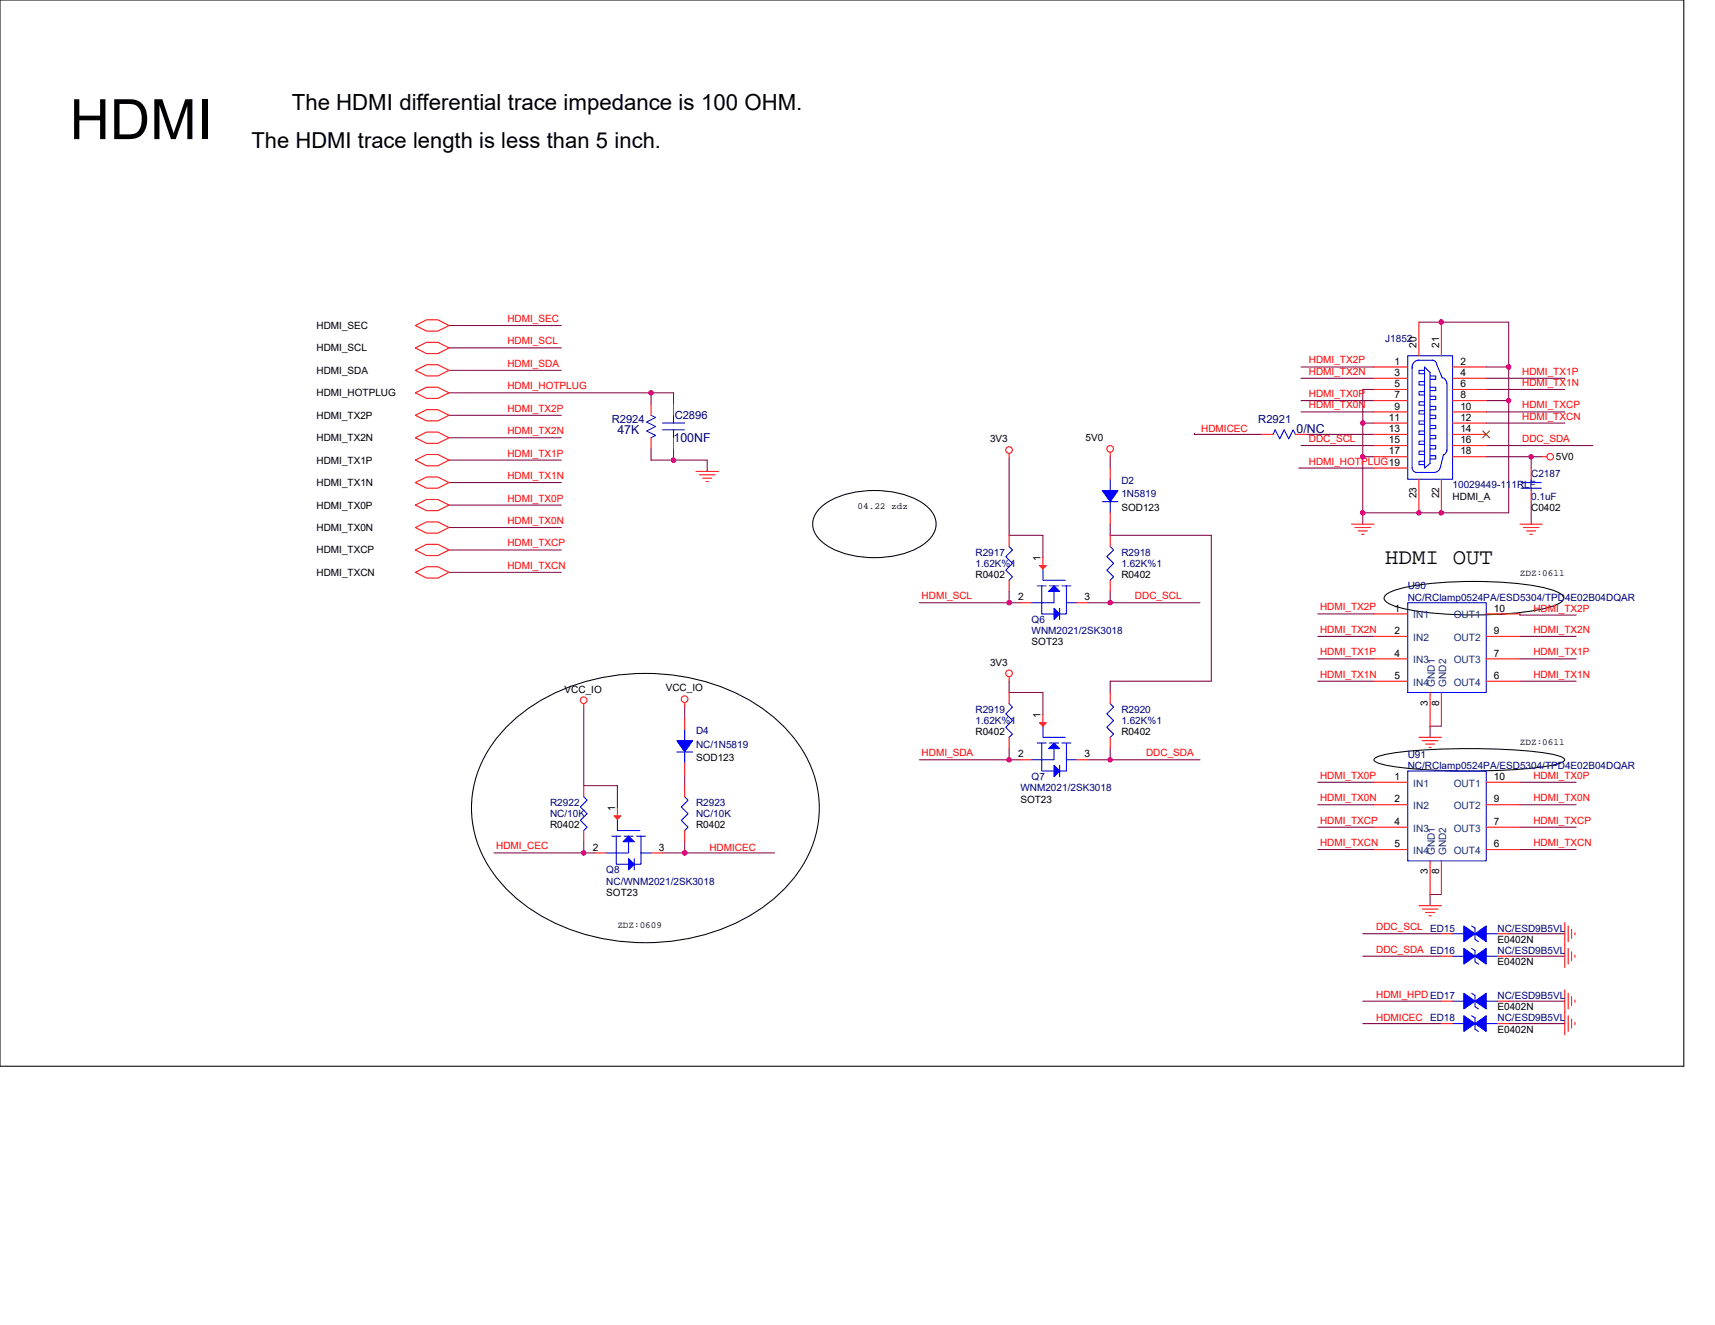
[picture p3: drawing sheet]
<svg xmlns="http://www.w3.org/2000/svg" width="279mm" height="216mm" viewBox="0 0 279 216" stroke-linecap="round" stroke-linejoin="round" font-family="sans-serif">
<path d="M0 0h274.3v173.7h-274.3zM133.8 82.6a13.2 13.2 0 0 1 8.7-2.7 13.2 13.2 0 0 1 8.6 2.7 3.5 3.5 0 0 1 0 5.6 13.2 13.2 0 0 1-8.6 2.7 13.1 13.1 0 0 1-8.7-2.7 3.5 3.5 0 0 1 0-5.6zM225.6 97.1a4.7 4.7 0 0 1 2.5-1.2 62.5 62.5 0 0 1 24 0 4.7 4.7 0 0 1 2.5 1.2l.1 .4a2.1 2.1 0 0 1-1.7 1.3 49.5 49.5 0 0 1-14.7 1.4 41.3 41.3 0 0 1-11.1-1.4 2.1 2.1 0 0 1-1.7-1.3zM82.3 118.7a31.5 31.5 0 0 1 22.8-9 31.6 31.6 0 0 1 22.9 9 18.1 18.1 0 0 1 0 25.9 31.6 31.6 0 0 1-22.9 9 31.5 31.5 0 0 1-22.8-9 18.1 18.1 0 0 1 0-25.9zM224 123.6a12.6 12.6 0 0 1 5.1-1.2 108.7 108.7 0 0 1 23 .4 6.4 6.4 0 0 1 2.7 .8l.1 .2a2.27 2.27 0 0 1-1.8 .9 99.8 99.8 0 0 1-24 .5l-2.5-.4a6.5 6.5 0 0 1-2.6-.8l-.2-.2z" fill="none" stroke="#000" stroke-width=".17"/>
<g fill="none" stroke="#800040" stroke-width=".17">
<path d="M73.2 53h18.2M73.2 56.7h18.2M212 59.8h11.8M231.2 52.5h14.6v7.3M242.1 59.8h3.7M245.8 59.8v5.5M73.2 64h32.9M73.2 60.3h18.2M73.2 67.7h18.2M73.2 71.3h18.2M73.2 75h18.2M73.2 78.6h18.2"/>
<path d="M106.1 64v1.8M106.1 73.2v1.8h3.6M106.1 64h3.6v1.8M109.7 73.2v1.8h5.5v1.8M164.4 74.6v12.6h5.5v3.7M180.9 74.4v1.9M194.6 70.6v.2h10.9M211.6 76.3h12.2M212 61.6h11.8M212 65.3h11.8M212 67.1h11.8M212 72.6h11.8"/>
<path d="M212.9 70.8h10.9M222 68.9h1.8M222 74.4h1.8M222 68.9v5.5M222 74.4v9.2M223.8 63.5h-1.8v5.4M242.1 65.3h3.7M242.1 74.4h7.3M242.1 72.6h17.4M242.1 61.6h12.8M242.1 63.5h12.8M242.1 67.1h12.8"/>
<path d="M242.1 68.9h12.8M245.8 65.3v18.3h-23.8M249.4 74.4h1.9M249.4 74.4v1.9M73.2 82.3h18.2M73.2 86h18.2M73.2 89.6h18.2M73.2 93.3h18.2M149.8 98.2h14.6M164.4 98.2h1.8M164.4 96.4v1.8M177.2 98.2h3.7"/>
<path d="M180.9 85.4v1.8h16.4v23.8h-16.4v1.8M180.9 96.4v1.8M180.9 98.2h14.6M222 83.6v1.8M249.4 81.7v3.7M95.1 115.4v12.6h5.5v3.7M111.5 115.2v1.9M164.4 111v1.8h5.5v3.7M214.7 100h9.1M214.7 103.7h9.1M214.7 107.4h9.1M214.7 111h9.1"/>
<path d="M234.8 118.3h-1.8v1.8M247.6 103.7h9.2M247.6 107.4h9.2M247.6 111h9.2M247.6 100v.2h9.2M80.5 139h14.6M95.1 137.2v1.8M95.1 139h1.8M107.9 139h3.6M111.5 139h14.7M111.5 126.2v1.8M111.5 137.2v1.8"/>
<path d="M149.8 123.8h14.6M164.4 122v1.8M164.4 123.8h1.8M177.2 123.8h3.7M180.9 122v1.8M180.9 123.8h14.6M214.7 127.5h9.1M214.7 131.1h9.1M214.7 134.8h9.1M214.7 138.4h9.1M247.6 127.5h9.2M247.6 131.1h9.2"/>
<path d="M247.6 134.8h9.2M247.6 138.4h9.2M222 152.1h12.8M222 155.8h12.8M234.8 145.8h-1.8v1.8M245.8 152.1h9.1M245.8 155.8h9.1M222 163.1h12.8M222 166.8h12.8M245.8 163.1h9.1M245.8 166.8h9.1"/>
</g>
<g fill="#f0f" stroke="#f0f" stroke-width=".17">
<circle cx="234.8" cy="52.5" r=".36"/>
<circle cx="245.8" cy="59.8" r=".36"/>
<circle cx="222" cy="68.9" r=".36"/>
<circle cx="245.8" cy="65.3" r=".36"/>
<circle cx="222" cy="83.6" r=".36"/>
<circle cx="222" cy="74.4" r=".36"/>
<circle cx="249.4" cy="74.4" r=".36"/>
<circle cx="231.1" cy="83.6" r=".36"/>
<circle cx="234.8" cy="83.6" r=".36"/>
<circle cx="180.9" cy="98.2" r=".36"/>
<circle cx="164.4" cy="98.2" r=".36"/>
<circle cx="164.4" cy="123.8" r=".36"/>
<circle cx="180.9" cy="123.8" r=".36"/>
<circle cx="111.5" cy="139" r=".36"/>
<circle cx="95.1" cy="139" r=".36"/>
<circle cx="106.1" cy="64" r=".35"/>
<circle cx="109.7" cy="75" r=".36"/>
</g>
<g fill="none" stroke="#f00" stroke-width=".17">
<path d="M67.7 53l1.8-.9h1.8l1.9 .9-1.9 1h-1.8zM67.7 56.7l1.8-.9h1.8l1.9 .9-1.9 .9h-1.8zM223.8 59.8h5.5M231.2 52.5v5.5M234.8 52.5v5.5M236.6 59.8h5.5M67.7 60.3l1.8-.9h1.8l1.9 .9-1.9 1h-1.8zM67.7 64l1.8-.9h1.8l1.9 .9-1.9 .9h-1.8zM67.7 67.7l1.8-.9h1.8l1.9 .9-1.9 .9h-1.8zM67.7 71.3l1.8-.9h1.8l1.9 .9-1.9 .9h-1.8zM67.7 75l1.8-.9h1.8l1.9 .9-1.9 .9h-1.8zM67.7 78.6l1.8-.9h1.8l1.9 .9-1.9 .9h-1.8z"/>
<path d="M106.1 65.8v1.9M106.1 71.3v1.9M109.7 65.8v1.9M109.7 71.3v1.9M113.4 76.8h3.7M113.9 77.4h2.6M114.5 77.9h1.5M115 78.5h.4M164.4 73.9v.7M180.9 73.7v.7M180.9 76.3v1.8M205.5 70.8h1.9"/>
<path d="M211.1 70.8h1.8M223.8 61.6h5.5M223.8 63.5h5.5M223.8 65.3h5.5M223.8 67.1h5.5M223.8 68.9h5.5M223.8 70.8h5.5M223.8 72.6h5.5M223.8 74.4h5.5M223.8 76.3h5.5M231.2 78.1v5.5M234.8 78.1v5.5"/>
<path d="M236.6 61.6h5.5M236.6 63.5h5.5M236.6 65.3h5.5M236.6 67.1h5.5M236.6 68.9h5.5M236.6 70.8h5.5M236.6 72.6h5.5M236.6 74.4h5.5M249.4 79.9v1.8M249.4 76.3v1.8M251.3 74.4h.7M67.7 82.3l1.8-.9h1.8l1.9 .9-1.9 .9h-1.8z"/>
<path d="M67.7 86l1.8-1h1.8l1.9 1-1.9 .9h-1.8zM67.7 89.6l1.8-.9h1.8l1.9 .9-1.9 .9h-1.8zM67.7 93.3l1.8-.9h1.8l1.9 .9-1.9 .9h-1.8zM164.4 87.2v1.9M164.4 94.6v1.8M166.2 98.2h1.9M169.9 90.9v1.8M175.4 98.2h1.8M180.9 83.6v1.8M180.9 87.2v1.9M180.9 94.6v1.8M220.2 85.4h3.6"/>
<path d="M220.7 86h2.6M221.3 86.5h1.5M221.8 87.1h.4M247.6 85.4h3.7M248.2 86h2.5M248.7 86.5h1.5M249.3 87.1h.3M95.1 114.7v.7M111.5 114.5v.7M111.5 117.1v1.8M164.4 112.8v1.9M164.4 110.3v.7"/>
<path d="M169.9 116.5v1.8M180.9 112.8v1.9M223.8 100h5.5M223.8 103.7h5.5M223.8 107.4h5.5M223.8 111h5.5M233 112.8v5.5M234.8 112.8v5.5M242.1 111h5.5M242.1 107.4h5.5M242.1 103.7h5.5M242.1 100h5.5"/>
<path d="M95.1 128v1.8M95.1 135.3v1.9M96.9 139h1.9M100.6 131.7v1.8M106.1 139h1.8M111.5 124.4v1.8M111.5 128v1.8M111.5 135.3v1.9M164.4 120.1v1.9M166.2 123.8h1.9M175.4 123.8h1.8M180.9 120.1v1.9"/>
<path d="M223.8 127.5h5.5M223.8 131.1h5.5M223.8 134.8h5.5M223.8 138.4h5.5M231.2 120.1h3.6M231.7 120.7h2.6M232.3 121.2h1.4M232.8 121.8h.4M242.1 138.4h5.5M242.1 134.8h5.5M242.1 131.1h5.5M242.1 127.5h5.5"/>
<path d="M231.2 147.6h3.6M231.7 148.1h2.6M232.3 148.7h1.4M232.8 149.2h.4M233 140.3v5.5M234.8 155.8h1.8M234.8 152.1h1.8M234.8 140.3v5.5M244 155.8h1.8M244 152.1h1.8M254.9 150.3v7.3M255.5 150.9v2.5"/>
<path d="M255.5 154.5v2.6M256 151.4v1.5M256 155.1v1.4M256.6 152v.3M256.6 155.6v.4M234.8 163.1h1.8M234.8 166.8h1.8M244 163.1h1.8M244 166.8h1.8M254.9 161.3v7.3M255.5 161.8v2.6M255.5 165.5v2.6"/>
<path d="M256 162.4v1.5M256 166.1v1.4M256.6 162.9v.4M256.6 166.6v.4"/>
<circle cx="164.4" cy="73.3" r=".54"/>
<circle cx="180.9" cy="73.1" r=".54"/>
<circle cx="252.6" cy="74.4" r=".54"/>
<circle cx="95.1" cy="114.1" r=".54"/>
<circle cx="111.5" cy="113.9" r=".54"/>
<circle cx="164.4" cy="109.7" r=".54"/>
</g>
<g fill="none" stroke="#00f" stroke-width=".17">
<path d="M229.3 58h7.3v20.1h-7.3zM230.1 59.8v16.4a.72 .72 0 0 0 .5 .7M231 58.7h2.4M231.1 58.7a1.11 1.11 0 0 0-1 1.3M232.1 59.8l.9 .9v14.8l-.9 .8zM233.3 58.7a.71 .71 0 0 1 .8 .7l.9 2.2M106.1 71.3h.1M106.1 67.7h.1M106.1 67.7l.7 .3-1.5 .8 1.5 .7-1.5 .7 1.5 .8-.7 .3M107.9 70h3.6M107.9 68.9h3.6M109.7 70v1.3"/>
<path d="M109.7 67.7v1.2M180.9 78.1v1.8M207.4 70.8h.1M211.1 70.8l-.4-.8-.7 1.5-.8-1.5-.7 1.5-.7-1.5-.4 .8M211.1 70.8h.1M232.1 60.3h-.9v.6h.9M232.1 62.2h-.9v.5h.9M232.1 63.8h-.9v.6h.9M232.1 65.5h-.9v.5h.9M232.1 66.9h-.9v.6h.9M232.1 68.6h-.9v.5h.9M232.1 70.2h-.9v.6h.9"/>
<path d="M232.1 71.9h-.9v.5h.9M232.1 73.5h-.9v.6h.9M232.1 75.2h-.9v.5h.9M233 61.3h.9v.5h-.9M233 63.1h.9v.5h-.9M233 64.6h.9v.5h-.9M233 66.2h.9v.6h-.9M233 67.7h.9v.5h-.9M233 69.3h.9v.5h-.9M233 71h.9v.5h-.9M233 72.6h.9v.6h-.9M233 74.3h.9v.5h-.9"/>
<path d="M234.6 76.2a.93 .93 0 0 1-.9 .8h-3.1M235 61.5a1.11 1.11 0 0 1 .7 1M235.2 74.1l-.6 2.2M235.7 73.3a.98 .98 0 0 1-.6 .9M235.7 62.5v11M247.8 78.6h3.3M247.8 79.5h3.3M249.4 79.5v.4M249.4 78.1v.5M164.4 89.1l.6 .5-1.1 1.1 1.1 1.1-1.1 1.1 1.1 1.1-.6 .6M169 95.5h1.4M169.7 95.5v4.5h2"/>
<path d="M169.9 92.7v1.9h3.6M171 95.5h1.5M171.7 96.4v1.8h-3.6M172.6 99.1v1.8M173 95.5h1.5M173.7 98.2h1.7M173.7 95.5v4.5h-1.1M179.6 81.7h2.5M180.9 81.7v1.9M180.9 89.1l.5 .5-1.1 1.1 1.1 1.1-1.1 1.1 1.1 1.1-.5 .6M229.3 98.2h12.8v14.6h-12.8zM111.5 118.9v1.8"/>
<path d="M164.4 114.7l.6 .5-1.1 1.1 1.1 1.1-1.1 1.1 1.1 1.1-.6 .5M169.9 118.3v1.8h3.6M180.9 114.7l.5 .5-1.1 1.1 1.1 1.1-1.1 1.1 1.1 1.1-.5 .5M95.1 129.8l.6 .6-1.1 1.1 1.1 1.1-1.1 1.1 1.1 1.1-.6 .5M99.7 136.2h1.4M100.4 136.2v4.6h2M100.6 133.5v1.8h3.6M101.7 136.2h1.4M102.4 137.2v1.8h-3.6M103.3 139.9v1.8M103.7 136.2h1.5M104.4 139h1.7"/>
<path d="M104.4 136.2v4.6h-1.1M110.3 122.5h2.5M111.5 122.5v1.9M111.5 129.8l.6 .6-1.1 1.1 1.1 1.1-1.1 1.1 1.1 1.1-.6 .5M169 121.1h1.4M169.7 121.1v4.5h2M171 121.1h1.5M171.7 122v1.8h-3.6M172.6 124.7v1.9M173 121.1h1.5M173.7 123.8h1.7M173.7 121.1v4.5h-1.1"/>
<path d="M229.3 125.6h12.8v14.7h-12.8zM236.6 155.8h1.9M236.6 152.1h1.9M239.8 154.5l.5 .4v1.8l.6 .4M239.8 150.9l.5 .3v1.9l.6 .3M242.1 155.8h1.9M242.1 152.1h1.9M236.6 163.1h1.9M236.6 166.8h1.9M239.8 161.8l.5 .4v1.8l.6 .4M239.8 165.5l.5 .4v1.8l.6 .4M242.1 163.1h1.9"/>
<path d="M242.1 166.8h1.9"/>
</g>
<g fill="#00f" stroke="#00f" stroke-width=".17">
<path d="M179.6 79.9h2.5l-1.2 1.8z" fill-rule="evenodd"/>
<path d="M102.4 136.2l.9 1h-1.8z" fill-rule="evenodd"/>
<path d="M102.4 139.9l.9 .9-.9 .9z" fill-rule="evenodd"/>
<path d="M238.5 154.5l1.8 1.3-1.8 1.3z" fill-rule="evenodd"/>
<path d="M240.3 155.8l1.8-1.3v2.6z" fill-rule="evenodd"/>
<path d="M171.7 121.1l.9 .9h-1.8z" fill-rule="evenodd"/>
<path d="M171.7 124.7l.9 .9-.9 1z" fill-rule="evenodd"/>
<path d="M171.7 95.5l.9 .9h-1.8z" fill-rule="evenodd"/>
<path d="M171.7 99.1l.9 .9-.9 .9z" fill-rule="evenodd"/>
<path d="M110.3 120.7h2.5l-1.3 1.8z" fill-rule="evenodd"/>
<path d="M238.5 161.8l1.8 1.3-1.8 1.3z" fill-rule="evenodd"/>
<path d="M240.3 163.1l1.8-1.3v2.6z" fill-rule="evenodd"/>
<path d="M238.5 165.5l1.8 1.3-1.8 1.3z" fill-rule="evenodd"/>
<path d="M240.3 166.8l1.8-1.3v2.6z" fill-rule="evenodd"/>
<path d="M238.5 150.9l1.8 1.2-1.8 1.3z" fill-rule="evenodd"/>
<path d="M240.3 152.1l1.8-1.2v2.5z" fill-rule="evenodd"/>
</g>
<g fill="#f00" stroke="#f00" stroke-width=".17">
<path d="M100 132.9h1.1l-.5 .6z"/>
<path d="M169.4 117.8h1.1l-.6 .5z"/>
<path d="M169.4 92.2h1.1l-.6 .5z"/>
</g>
<path d="M241.6 70.2l1.1 1.2M242.7 70.2l-1.1 1.2" fill="none" stroke="#804000" stroke-width=".16"/>
<text font-size="9.1" x="11.3" y="22.7">HDMI</text>
<g font-size="3.6">
<text x="47.5" y="17.9">The HDMI differential trace impedance is 100 OHM.</text>
<text x="41" y="24">The HDMI trace length is less than 5 inch.</text>
<text x="225.7" y="92">HDMI OUT</text>
</g>
<g font-size="2" fill="#000080">
<text x="100.6" y="70.7">47K</text>
<text x="211.2" y="70.6">0/NC</text>
<text x="109.7" y="72">100NF</text>
</g>
<g font-size="1.8" fill="#000080">
<text x="99.7" y="68.9">R2924</text>
<text x="109.9" y="68.2">C2896</text>
<text x="205" y="68.9">R2921</text>
</g>
<g font-size="1.7">
<text x="227.2" y="59.4">1</text>
<text x="230.8" y="56.7" transform="rotate(-90 230.8 56.7)">20</text>
<text x="234.4" y="56.7" transform="rotate(-90 234.4 56.7)">21</text>
<text x="237.9" y="59.4">2</text>
<text x="227.2" y="61.3">3</text>
<text x="227.2" y="63.1">5</text>
<text x="227.2" y="64.9">7</text>
<text x="237.9" y="61.3">4</text>
<text x="237.9" y="63.1">6</text>
<text x="237.9" y="64.9">8</text>
<text x="226.3" y="68.6">11</text>
<text x="226.3" y="70.4">13</text>
<text x="227.2" y="66.7">9</text>
<text x="237.9" y="66.7">10</text>
<text x="237.9" y="68.6">12</text>
<text x="237.9" y="70.4">14</text>
<text x="226.3" y="72.2">15</text>
<text x="226.3" y="74">17</text>
<text x="237.9" y="72.2">16</text>
<text x="237.9" y="74">18</text>
<text x="230.8" y="81.2" transform="rotate(-90 230.8 81.2)">23</text>
<text x="234.4" y="81.2" transform="rotate(-90 234.4 81.2)">22</text>
<text x="169.5" y="91.4" transform="rotate(-90 169.5 91.4)">1</text>
<text x="165.9" y="97.8">2</text>
<text x="176.7" y="97.8">3</text>
<text x="227.2" y="99.7">1</text>
<text x="243.4" y="99.7">10</text>
<text x="227.2" y="103.3">2</text>
<text x="227.2" y="107">4</text>
<text x="243.4" y="107">7</text>
<text x="243.4" y="103.3">9</text>
<text x="227.2" y="110.6">5</text>
<text x="243.4" y="110.6">6</text>
<text x="169.5" y="117.1" transform="rotate(-90 169.5 117.1)">1</text>
<text x="232.6" y="115" transform="rotate(-90 232.6 115)">3</text>
<text x="234.4" y="115" transform="rotate(-90 234.4 115)">8</text>
<text x="165.9" y="123.4">2</text>
<text x="176.7" y="123.4">3</text>
<text x="227.2" y="127.1">1</text>
<text x="227.2" y="130.7">2</text>
<text x="243.4" y="130.7">9</text>
<text x="243.4" y="127.1">10</text>
<text x="100.2" y="132.2" transform="rotate(-90 100.2 132.2)">1</text>
<text x="227.2" y="134.4">4</text>
<text x="243.4" y="134.4">7</text>
<text x="96.6" y="138.6">2</text>
<text x="107.3" y="138.6">3</text>
<text x="227.2" y="138">5</text>
<text x="232.6" y="142.5" transform="rotate(-90 232.6 142.5)">3</text>
<text x="234.4" y="142.5" transform="rotate(-90 234.4 142.5)">8</text>
<text x="243.4" y="138">6</text>
</g>
<g font-size="1.7" fill="#004080">
<text x="230.3" y="100.8">IN1</text>
<text x="236.8" y="100.8">OUT1</text>
<text x="230.3" y="104.4">IN2</text>
<text x="236.8" y="104.4">OUT2</text>
<text x="230.3" y="108.1">IN3</text>
<text x="230.3" y="111.7">IN4</text>
<text x="233.7" y="111.9" transform="rotate(-90 233.7 111.9)">GND1</text>
<text x="235.6" y="111.9" transform="rotate(-90 235.6 111.9)">GND2</text>
<text x="236.8" y="111.7">OUT4</text>
<text x="236.8" y="108.1">OUT3</text>
<text x="230.3" y="128.2">IN1</text>
<text x="230.3" y="131.9">IN2</text>
<text x="236.8" y="131.9">OUT2</text>
<text x="236.8" y="128.2">OUT1</text>
<text x="230.3" y="135.5">IN3</text>
<text x="236.8" y="135.5">OUT3</text>
<text x="230.3" y="139.2">IN4</text>
<text x="233.7" y="139.4" transform="rotate(-90 233.7 139.4)">GND1</text>
<text x="235.6" y="139.4" transform="rotate(-90 235.6 139.4)">GND2</text>
<text x="236.8" y="139.2">OUT4</text>
</g>
<g font-size="1.6">
<text x="51.6" y="53.6">HDMI_SEC</text>
<text x="51.6" y="57.3">HDMI_SCL</text>
<text x="51.6" y="60.9">HDMI_SDA</text>
<text x="51.6" y="64.6">HDMI_HOTPLUG</text>
<text x="51.6" y="68.2">HDMI_TX2P</text>
<text x="51.6" y="71.9">HDMI_TX2N</text>
<text x="176.8" y="71.9">5V0</text>
<text x="51.6" y="75.5">HDMI_TX1P</text>
<text x="161.3" y="72.1">3V3</text>
<text x="253.5" y="75">5V0</text>
<text x="51.6" y="79.2">HDMI_TX1N</text>
<text x="51.6" y="82.9">HDMI_TX0P</text>
<text x="182.7" y="83.2">SOD123</text>
<text x="236.6" y="81.4">HDMI_A</text>
<text x="249.4" y="83.2">C0402</text>
<text x="51.6" y="86.5">HDMI_TX0N</text>
<text x="51.6" y="90.2">HDMI_TXCP</text>
<text x="51.6" y="93.8">HDMI_TXCN</text>
<text x="158.9" y="94.2">R0402</text>
<text x="182.7" y="94.2">R0402</text>
<text x="168.1" y="105.2">SOT23</text>
<text x="92" y="112.9">VCC_IO</text>
<text x="108.5" y="112.7">VCC_IO</text>
<text x="161.3" y="108.5">3V3</text>
<text x="158.9" y="119.8">R0402</text>
<text x="182.7" y="119.8">R0402</text>
<text x="113.4" y="124">SOD123</text>
<text x="166.2" y="130.8">SOT23</text>
<text x="89.6" y="135">R0402</text>
<text x="113.4" y="135">R0402</text>
<text x="98.8" y="146">SOT23</text>
<text x="244" y="153.6">E0402N</text>
<text x="244" y="157.3">E0402N</text>
<text x="244" y="164.6">E0402N</text>
<text x="244" y="168.3">E0402N</text>
</g>
<g font-size="1.6" fill="#f00">
<text x="82.7" y="52.5">HDMI_SEC</text>
<text x="82.7" y="56.1">HDMI_SCL</text>
<text x="82.7" y="59.8">HDMI_SDA</text>
<text x="213.2" y="59.2">HDMI_TX2P</text>
<text x="82.7" y="63.4">HDMI_HOTPLUG</text>
<text x="213.2" y="61.1">HDMI_TX2N</text>
<text x="213.2" y="64.7">HDMI_TX0P</text>
<text x="248" y="61.1">HDMI_TX1P</text>
<text x="248" y="62.9">HDMI_TX1N</text>
<text x="82.7" y="67.1">HDMI_TX2P</text>
<text x="82.7" y="70.8">HDMI_TX2N</text>
<text x="195.7" y="70.4">HDMICEC</text>
<text x="213.2" y="66.5">HDMI_TX0N</text>
<text x="248" y="66.5">HDMI_TXCP</text>
<text x="248" y="68.4">HDMI_TXCN</text>
<text x="82.7" y="74.4">HDMI_TX1P</text>
<text x="213.2" y="72">DDC_SCL</text>
<text x="213.2" y="75.7">HDMI_HOTPLUG19</text>
<text x="248" y="72">DDC_SDA</text>
<text x="82.7" y="78.1">HDMI_TX1N</text>
<text x="82.7" y="81.7">HDMI_TX0P</text>
<text x="82.7" y="85.4">HDMI_TX0N</text>
<text x="82.7" y="89">HDMI_TXCP</text>
<text x="82.7" y="92.7">HDMI_TXCN</text>
<text x="150.1" y="97.6">HDMI_SCL</text>
<text x="184.9" y="97.6">DDC_SCL</text>
<text x="215.1" y="99.5">HDMI_TX2P</text>
<text x="249.8" y="99.7">HDMI_TX2P</text>
<text x="215.1" y="103.1">HDMI_TX2N</text>
<text x="215.1" y="106.8">HDMI_TX1P</text>
<text x="249.8" y="103.1">HDMI_TX2N</text>
<text x="249.8" y="106.8">HDMI_TX1P</text>
<text x="215.1" y="110.4">HDMI_TX1N</text>
<text x="249.8" y="110.4">HDMI_TX1N</text>
<text x="150.1" y="123.2">HDMI_SDA</text>
<text x="186.7" y="123.2">DDC_SDA</text>
<text x="215.1" y="126.9">HDMI_TX0P</text>
<text x="215.1" y="130.6">HDMI_TX0N</text>
<text x="249.8" y="126.9">HDMI_TX0P</text>
<text x="249.8" y="130.6">HDMI_TX0N</text>
<text x="215.1" y="134.2">HDMI_TXCP</text>
<text x="215.1" y="137.9">HDMI_TXCN</text>
<text x="249.8" y="134.2">HDMI_TXCP</text>
<text x="249.8" y="137.9">HDMI_TXCN</text>
<text x="80.8" y="138.4">HDMI_CEC</text>
<text x="115.6" y="138.6">HDMICEC</text>
<text x="224.2" y="151.6">DDC_SCL</text>
<text x="224.2" y="155.2">DDC_SDA ED16</text>
<text x="224.2" y="162.6">HDMI_HPDED17</text>
<text x="224.2" y="166.4">HDMICEC</text>
</g>
<g font-size="1.6" fill="#000080">
<text x="225.7" y="55.8">J1852</text>
<text x="249.4" y="77.7">C2187</text>
<text x="182.7" y="78.8">D2</text>
<text x="182.7" y="81">1N5819</text>
<text x="236.6" y="79.6">10029449-111RLF</text>
<text x="249.4" y="81.4">0.1uF</text>
<text x="158.9" y="90.6">R2917</text>
<text x="158.9" y="92.4">1.62K%1</text>
<text x="182.7" y="90.6">R2918</text>
<text x="182.7" y="92.4">1.62K%1</text>
<text x="168.1" y="101.5">Q6</text>
<text x="229.3" y="96">U90</text>
<text x="229.3" y="97.9">NC/RClamp0524PA/ESD5304/TPD4E02B04DQAR</text>
<text x="168.1" y="103.3">WNM2021/2SK3018</text>
<text x="113.4" y="119.6">D4</text>
<text x="158.9" y="116.1">R2919</text>
<text x="158.9" y="118">1.62K%1</text>
<text x="182.7" y="116.1">R2920</text>
<text x="182.7" y="118">1.62K%1</text>
<text x="113.4" y="121.8">NC/1N5819</text>
<text x="229.3" y="123.5">U91</text>
<text x="229.3" y="125.3">NC/RClamp0524PA/ESD5304/TPD4E02B04DQAR</text>
<text x="89.6" y="131.3">R2922</text>
<text x="113.4" y="131.3">R2923</text>
<text x="166.2" y="128.9">WNM2021/2SK3018</text>
<text x="168.1" y="127.1">Q7</text>
<text x="89.6" y="133.2">NC/10K</text>
<text x="113.4" y="133.2">NC/10K</text>
<text x="98.8" y="142.3">Q8</text>
<text x="98.8" y="144.1">NC/WNM2021/2SK3018</text>
<text x="233" y="151.8">ED15</text>
<text x="244" y="155.5">NC/ESD9B5VL</text>
<text x="244" y="151.8">NC/ESD9B5VL</text>
<text x="233" y="166.4">ED18</text>
<text x="244" y="162.8">NC/ESD9B5VL</text>
<text x="244" y="166.4">NC/ESD9B5VL</text>
</g>
<g font-size="1.5">
<text x="139.7" y="83">04.22 zdz</text>
<text x="247.6" y="93.9">ZDZ:0611</text>
<text x="247.6" y="121.3">ZDZ:0611</text>
<text x="100.6" y="151.2">ZDZ:0609</text>
</g>
</svg>
